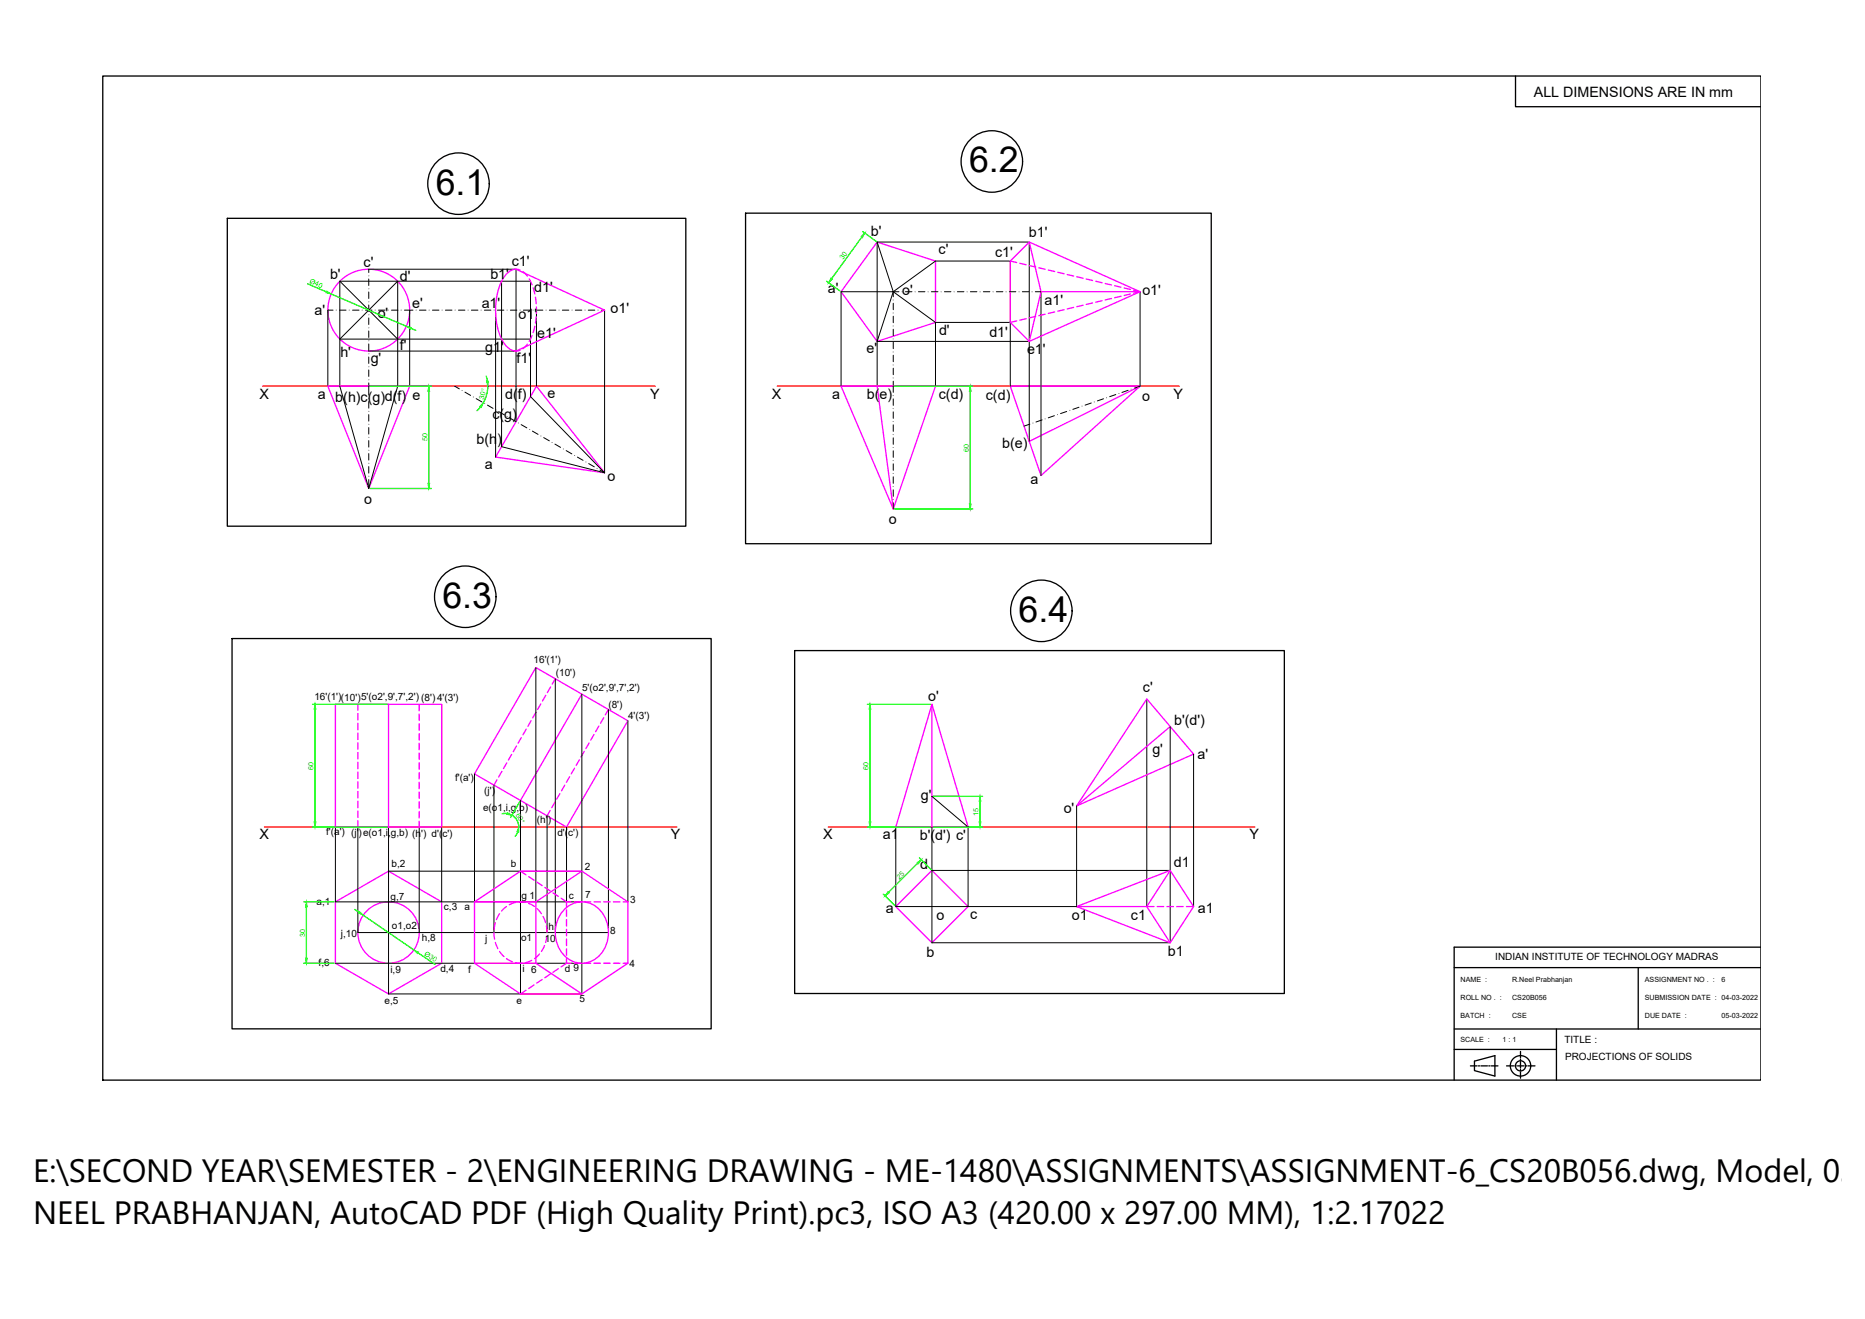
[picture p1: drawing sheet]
<svg xmlns="http://www.w3.org/2000/svg" width="420mm" height="297mm" viewBox="0 0 420 297" stroke-linecap="round" stroke-linejoin="round" font-family="sans-serif">
<!-- layer: 0 -->
<path d="M59.1 87h88.5M175.1 87h90.5M59.6 186.3h92.9M186.6 186.3h96.1" fill="none" stroke="#f00" stroke-width=".3"/>
<g fill="none" stroke="#f0f" stroke-width=".3">
<path d="M197.6 54.5l13.2 4.3v13.8l-13.2 4.3-8.1-11.2zM227.6 58.8l1.5 .3M229.8 59.3l1.4 .3M231.9 54.5l2.6 11.2-2.6 11.2-4.3-4.3v-13.8zM231.9 54.5l24.9 11.2-24.9 11.2M231.9 59.8l1.4 .3M116.3 60.6l.9 .2M116.3 60.6l19.9 9.2-19.9 9.3M116.3 60.6a4.4 4.4 0 0 0-3.5 3.2 15.7 15.7 0 0 0 1 13.8 3.3 3.3 0 0 0 2.5 1.5M117.1 78.9l-.8 .2M117.8 61.2l1 1M118.8 77.5l-1 1"/>
<path d="M119.2 62.8l.7 1.3M119.9 75.6l-.7 1.3M120.1 64.8l.4 1.4M120.5 73.5l-.4 1.4M120.6 66.9l.2 1.5M120.8 71.3l-.2 1.5M120.8 69.1v1.5M229.1 72.3l-1.5 .3M231.2 71.8l-1.4 .3M233.3 71.3l-1.4 .3M234 60.3l1.5 .3M234.5 65.7h22.3"/>
<path d="M235.5 70.8l-1.5 .3M236.2 60.8l1.4 .3M237.6 70.2l-1.4 .4M238.3 61.3l1.4 .4M239.7 69.7l-1.4 .4M240.4 61.8l1.5 .4M241.9 69.2l-1.5 .4M242.6 62.3l1.4 .4M244 68.7l-1.4 .4M244.7 62.8l1.4 .4M246.1 68.2l-1.4 .4M246.9 63.3l1.4 .4"/>
<path d="M248.3 67.7l-1.4 .4M249 63.8l1.4 .4M250.4 67.2l-1.4 .3M251.1 64.3l1.4 .4M252.5 66.7l-1.4 .4M253.3 64.9l1.4 .3M254.7 66.2l-1.4 .3M255.4 65.4l1.4 .3M256.8 65.7l-1.4 .3M73.9 87h18.4l-9.2 23zM120.9 87l15.3 19.5-24.5-3.6zM197.6 87l3.6 27.6-11.7-27.6h21.3l-9.6 27.6"/>
<path d="M256.8 87h-29.2l6.9 20.1 22.3-20.1-24.9 12.4M75.6 158.6h23.9v27.7h-23.9zM80.6 158.8v1.2M87.5 158.6v27.7M94.4 158.8v1.3M120.7 150.3l20.8 12-13.9 24-20.7-12zM121.8 158.5l-.7 1.3M122.9 156.6l-.7 1.3M124 154.7l-.7 1.3M125.1 152.9l-.7 1.2M131.1 156.3l-13.8 24M137.1 159.8l-.7 1.2"/>
<path d="M209.9 158.6l8.2 27.7h-16.3zM209.9 158.6v27.7M258.4 157.4l10.5 12.4-26.4 11.7zM80.6 160.7v1.5M80.6 162.9v1.4M80.6 165.1v1.4M80.6 167.3v1.4M80.6 169.5v1.4M80.6 171.7v1.4M80.6 173.8v1.5M80.6 176.1v1.4M80.6 178.2v1.5"/>
<path d="M94.4 160.8v1.5M94.4 163v1.5M94.4 165.2v1.5M94.4 167.4v1.4M94.4 169.6v1.4M94.4 171.8v1.4M94.4 174v1.4M94.4 176.2v1.4M94.4 178.4v1.4M112 175.6l-.7 1.2M113.1 173.7l-.8 1.3M114.2 171.8l-.8 1.3"/>
<path d="M115.3 169.9l-.8 1.3M116.4 168l-.8 1.3M117.5 166.1l-.8 1.3M118.6 164.2l-.8 1.3M119.7 162.3l-.8 1.3M120.7 160.4l-.7 1.3M126.1 178.7l-.7 1.3M127.2 176.8l-.7 1.3M128.3 174.9l-.7 1.3M129.4 173l-.7 1.3M130.5 171.1l-.7 1.3M131.6 169.2l-.7 1.3"/>
<path d="M132.7 167.3l-.7 1.3M133.8 165.4l-.7 1.3M134.9 163.5l-.7 1.3M136 161.6l-.7 1.3M263.6 163.6l-21.1 17.9M80.6 180.4v1.5M80.6 182.6v1.5M80.6 184.8v1.2M94.4 180.5v1.5M94.4 182.7v1.5M94.4 184.9v1.4M117.3 196.2h13.8l10.4 6.9"/>
<path d="M118.5 197l-1.2-.8-10.4 6.9M119.1 197.4l1.2 .8M120.9 198.6l1.2 .8M122.8 199.9l1.2 .8M123.9 182.5l-.7 1.2M125 180.6l-.7 1.3M131.1 196.2l-10.4 6.9M209.9 196l8.2 8.2-8.2 8.1-8.1-8.1zM263.6 196l-5.2 8.2 5.2 8.1M75.6 203.1l11.9-6.9 12 6.9v13.8l-12 6.9-11.9-6.9zM106.9 203.1v13.8l10.4 6.9 1.2-.8M106.9 203.1h13.8"/>
<path d="M106.9 216.9h13.8M111.3 210l.1 1.5M111.6 212.2l.6 1.4M111.6 207.8l-.3 1.5M112.5 205.8l-.7 1.3M112.6 214.3l.9 1.1M114.1 204.1l-1.1 1.1M114.1 215.9l1.3 .7M116.1 203.2l-1.4 .6M116.1 216.8l1.5 .1M116.9 203.1l1.5 .1M119.1 203.4l1.3 .7"/>
<path d="M119.8 216.3l-1.4 .5M120.7 216.9l10.4 6.9 10.4-6.9M120.7 203.1v13.8M121 204.6l1 1.2M121.5 214.9l-1.1 1M122.4 206.4l.5 1.4M122.7 212.9l-.7 1.4M123.1 208.5l.1 1.5M123.2 210.8l-.3 1.4M124 219.4l-1.2 .8M124.6 201.1l1.2 .8M125.8 218.2l-1.2 .8"/>
<path d="M126.4 202.3l1.2 .8M127.2 204.8a5.6 5.6 0 0 1 9.3 2.3 7.2 7.2 0 0 1-3.7 9.5 6.1 6.1 0 0 1-7.6-5.6 7.6 7.6 0 0 1 2-6.2zM127.6 216.9l-1.2 .8M127.6 203.1v1.1M127.6 204.9v1.5M127.6 207.1v1.5M127.6 209.3v1.4M127.6 211.5v1.4M127.6 213.7v1.4M127.6 215.9v1M127.6 203.1h1.1M127.6 216.9h1.1"/>
<path d="M129.4 203.1h1.5M129.4 216.9h1.5M131.6 203.1h1.5M131.6 216.9h1.5M133.8 203.1h1.5M133.8 216.9h1.5M136 203.1h1.5M136 216.9h1.5M138.2 203.1h1.5M138.2 216.9h1.5M140.4 203.1h1.1M140.4 216.9h1.1"/>
<path d="M141.5 203.1v13.8M242.5 204.2l21.1-8.2 5.3 8.2-5.3 8.1zM242.5 204.2h17.5M260.7 204.2h1.5M262.9 204.2h1.5M265.1 204.2h1.5M267.3 204.2h1.6M117.3 223.8h13.8M120.3 221.8l-1.2 .8M122.1 220.6l-1.2 .8"/>
<circle cx="83.1" cy="69.8" r="9.2"/>
<circle cx="87.5" cy="210" r="6.9"/>
</g>
<g fill="none" stroke="#000" stroke-width=".23">
<path d="M197.6 54.5l3.6 11.2h-11.7v21.3M197.6 54.5h34.3v44.9M197.6 54.5v32.5M75 69.8h-1.1v17.2M76.5 69.8h1.5M76.6 63.3v23.7l6.5 23 6.5-23v-23.7l-13 13.1h42.9M76.6 63.3h42.9v26l16.7 17.2-23.2-5.9v-37.3M76.6 63.3l13 13.1M79.4 69.8h1.5M82.3 69.8h1.5M83.1 61.4v-.8h33.2v34.4M83.1 62.8v1.5"/>
<path d="M83.1 65.8v1.4M83.1 68.7v1.4M83.1 71.6v1.5M83.1 74.5v1.5M83.1 77.5v1.4M83.1 79.1h33.2M85.3 69.8h1.4M88.2 69.8h1.5M91.1 69.8h1.9M92.3 69.8v17.2M94.5 69.8h1.5M97.4 69.8h1.5"/>
<path d="M100.3 69.8h1.5M103.3 69.8h1.4M106.2 69.8h1.5M109.1 69.8h1.5M111.7 69.8v33.1M112.1 69.8h1.4M115 69.8h1.4M117.9 69.8h1.5M120.8 69.8h1.5M120.9 69.8v17.2M123.8 69.8h1.4M126.7 69.8h1.5"/>
<path d="M129.6 69.8h1.5M132.5 69.8h1.5M135.5 69.8h.7v36.7l-1-.6M201.2 65.7l9.6 6.9M201.2 65.7v1.1M201.2 68.3v1.5M201.2 71.2v1.5M201.2 74.1v1.5M201.2 77.1v1.4M201.2 80v1.5M201.2 65.7h1.3M204 65.7h1.5"/>
<path d="M206.9 65.7h1.5M209.8 65.7h1.5M210.8 72.6v14.4M210.8 72.6h16.8M212.8 65.7h1.4M215.7 65.7h1.5M218.6 65.7h1.5M221.5 65.7h1.5M224.5 65.7h1.4M227.4 65.7h1.5M230.3 65.7h1.5M231.9 76.9h-34.3l3.6-11.2 9.6-6.9h16.8v28.2"/>
<path d="M233.2 65.7h1.3v41.4M256.8 65.7v21.3l-1.3 .4M83.1 80.4v1.4M83.1 83.3v1.5M83.1 86.2v2.8M83.1 90.4v1.5M83.1 93.4v1.4M83.1 96.3v1.5M83.1 99.2v1.5M102.4 87l1.1 .6M104.8 88.3l1.2 .7M107.3 89.8l1.2 .7"/>
<path d="M109.8 91.2l1.3 .8M112.3 92.7l1.3 .7M114.9 94.2l1.2 .7M117.4 95.6l1.3 .8M119.9 97.1l1.3 .7M122.5 98.5l1.3 .8M201.2 82.9v1.5M201.2 85.8v2.6M201.2 89.8v1.5M201.2 92.7v1.5M201.2 95.7v1.4M201.2 98.6v1.5"/>
<path d="M232 95.5l-1.3 .5M234.8 94.6l-1.4 .4M237.5 93.6l-1.3 .5M240.3 92.7l-1.4 .4M243.1 91.7l-1.4 .5M245.8 90.8l-1.3 .4M248.6 89.8l-1.4 .5M251.4 88.9l-1.4 .4M254.1 87.9l-1.3 .5M83.1 102.1v1.5M83.1 105.1v1.4M83.1 108v2"/>
<path d="M125 100l1.3 .7M127.6 101.5l1.2 .7M130.1 102.9l1.3 .8M132.6 104.4l1.3 .7M201.2 101.5v1.5M201.2 104.5v1.4M201.2 107.4v1.4M201.2 110.3v1.5M201.2 113.2v1.4M75.6 158.6v44.5h55.5M80.6 158.6v.2M94.4 158.6v.2"/>
<path d="M99.5 158.6v44.5M120.7 150.3v52.8M125.1 152.9v57.1M131.1 156.3v67.5h-43.6v-37.5M137.1 159.8v50.2h-56.5v-24M258.4 157.4v46.8M106.9 174.3v42.6M111.3 176.8v33.2M141.5 162.3v40.8M216.1 179.3h-6.2l8.2 7v17.9M263.6 163.6v48.7h-53.7v-26M268.9 169.8v34.4"/>
<path d="M87.5 196.2h43.6M94.4 186.3v23.7M117.3 180.3v43.5M123.2 183.7v26.3M127.6 186.3v16.8M209.9 196h53.7M242.5 181.5v22.7h-40.7v-17.9M75.6 216.9h55.5"/>
</g>
<g fill="#000" stroke="#000" stroke-width=".23">
<circle cx="78.7" cy="69.8" r=".02"/>
<circle cx="83.1" cy="79.7" r=".02"/>
<circle cx="83.1" cy="70.9" r=".02"/>
<circle cx="84.5" cy="69.8" r=".02"/>
<circle cx="90.4" cy="69.8" r=".02"/>
<circle cx="93.8" cy="69.8" r=".02"/>
<circle cx="99.6" cy="69.8" r=".02"/>
<circle cx="108.4" cy="69.8" r=".02"/>
<circle cx="111.3" cy="69.8" r=".02"/>
<circle cx="114.3" cy="69.8" r=".02"/>
<circle cx="123" cy="69.8" r=".02"/>
<circle cx="128.9" cy="69.8" r=".02"/>
<circle cx="131.8" cy="69.8" r=".02"/>
<circle cx="134.7" cy="69.8" r=".02"/>
<circle cx="201.2" cy="73.4" r=".02"/>
<circle cx="201.2" cy="70.5" r=".02"/>
<circle cx="201.2" cy="79.3" r=".02"/>
<circle cx="203.3" cy="65.7" r=".02"/>
<circle cx="206.2" cy="65.7" r=".02"/>
<circle cx="209.1" cy="65.7" r=".02"/>
<circle cx="220.8" cy="65.7" r=".02"/>
<circle cx="226.7" cy="65.7" r=".02"/>
<circle cx="232.5" cy="65.7" r=".02"/>
<circle cx="83.1" cy="82.6" r=".02"/>
<circle cx="83.1" cy="85.5" r=".02"/>
<circle cx="83.1" cy="89.7" r=".02"/>
<circle cx="83.1" cy="92.6" r=".02"/>
<circle cx="104.1" cy="87.9" r=".02"/>
<circle cx="106.6" cy="89.4" r=".02"/>
<circle cx="109.2" cy="90.9" r=".02"/>
<circle cx="114.3" cy="93.8" r=".02"/>
<circle cx="121.9" cy="98.2" r=".02"/>
<circle cx="124.4" cy="99.6" r=".02"/>
<circle cx="201.2" cy="94.9" r=".02"/>
<circle cx="201.2" cy="97.9" r=".02"/>
<circle cx="201.2" cy="85.1" r=".02"/>
<circle cx="201.2" cy="89.1" r=".02"/>
<circle cx="232.7" cy="95.3" r=".02"/>
<circle cx="238.2" cy="93.4" r=".02"/>
<circle cx="249.3" cy="89.6" r=".02"/>
<circle cx="252.1" cy="88.6" r=".02"/>
<circle cx="254.8" cy="87.7" r=".02"/>
<circle cx="83.1" cy="104.3" r=".02"/>
<circle cx="126.9" cy="101.1" r=".02"/>
<circle cx="134.5" cy="105.5" r=".02"/>
<circle cx="201.2" cy="106.6" r=".02"/>
<circle cx="201.2" cy="100.8" r=".02"/>
</g>
<g fill="none" stroke="#0f0" stroke-width=".3">
<path d="M194.1 53.4l-6.7 9.3M194.3 52.1l3.1 2.2M69.3 63.9l4.3 1.9M74.6 66.2l16.9 7.3M92.6 73.9l1.1 .5M186.2 63.3l3 2.2M83.4 87h13.8M96.6 88.1v20.8M108.2 91.6l-.7 .9M109.5 84.7l.3 1.1M109.9 87l-.3 1.9-.7 1.8M201.5 87h17.6"/>
<path d="M218.6 88.1v25.4M83.4 110h13.8M201.5 114.6h17.6M70.4 158.6h16.8M71 159.8v25.3M195.4 158.6h14.3M196 159.8v25.3M210.2 179.3h11.2M70.4 186.3h16.8M114.3 183.2l-1.2 .1M115.3 183.6a3.1 3.1 0 0 1 1.6 2.6M116.7 187.4l-.7 .9"/>
<path d="M117.1 180.5l-2.1 3.6M195.4 186.3h14.3M206.7 194.4l-6.5 6.5M207.1 193.2l2.6 2.6M210.2 186.3h11.2M220.8 180.5v4.6M68.4 203.1h6.9M68.4 216.9h6.9M69 204.3v11.5M79.9 204.8l1 .7M81.8 206.1l11.4 7.8M94.2 214.6l3.8 2.6"/>
<path d="M199 201.4l2.6 2.6"/>
</g>
<g fill="#0f0" stroke="#0f0" stroke-width=".23">
<path d="M91.5 73.5l1.2 .3-.2 .3z"/>
<path d="M73.6 65.6l1 .6-1.1-.3z"/>
<path d="M96.4 108.9h.4l-.2 1.1z"/>
<path d="M96.6 87l.2 1.1h-.4z"/>
<path d="M108.9 90.7l-.5 1.1-.3-.3z"/>
<path d="M109.6 85.8h.4l-.1 1.2z"/>
<path d="M194 53.3l.8-.8-.5 1z"/>
<path d="M187.2 62.6l.3 .3-.8 .8z"/>
<path d="M218.4 113.5h.4l-.2 1.1z"/>
<path d="M218.6 87l.2 1.1h-.4z"/>
<path d="M71 158.6l.2 1.2h-.4z"/>
<path d="M70.8 185.1h.4l-.2 1.2z"/>
<path d="M69 203.1l.2 1.2h-.4z"/>
<path d="M68.8 215.8h.4l-.2 1.1z"/>
<path d="M81 205.3l.8 .8-1-.5z"/>
<path d="M93.2 213.9l1.1 .5-.2 .3z"/>
<path d="M116.9 186.3l-.1 1.1-.3-.1z"/>
<path d="M114.3 183l1 .6-1.1-.2z"/>
<path d="M220.6 185.1h.4l-.2 1.2z"/>
<path d="M220.8 179.3l.2 1.2h-.4z"/>
<path d="M196 158.6l.2 1.2h-.4z"/>
<path d="M195.8 185.1h.4l-.2 1.2z"/>
<path d="M206.6 194.3l.9-.7-.6 1z"/>
<path d="M200.1 200.8l.2 .3-.9 .7z"/>
</g>
<g fill="none" stroke="#000" stroke-width=".3">
<path d="M23.2 17.1h373.5v226.1h-373.5zM341.4 17.1v6.9h55.3M51.2 49.2h103.3v69.3h-103.3zM168 48h104.9v74.4h-104.9zM52.3 143.8h107.9v87.9h-107.9zM179 146.5h110.3v77.2h-110.3zM327.6 217.9h69.1M369.1 217.9v13.8M396.7 213.3h-69.1v29.9M327.6 231.7h69.1M327.6 236.3h23M332.2 239l4.6-1.3v4.6l-4.6-1.2z"/>
<path d="M342.5 236.8v1.4M342.5 238.5v.3M342.5 239.1v1.4M350.6 231.7v11.5M331.3 240h1.5M333.1 240h.2M333.6 240h1.5M335.4 240h.3M336 240h1.5M339.4 240h1.6M341.3 240h.3M341.9 240h1.4"/>
<path d="M342.5 240.8v.3M342.5 241.4v1.4M343.6 240h.3M344.2 240h1.6"/>
<circle cx="223.4" cy="36.4" r="6.9"/>
<circle cx="103.3" cy="41.4" r="6.9"/>
<circle cx="104.8" cy="134.4" r="6.9"/>
<circle cx="234.6" cy="137.6" r="6.9"/>
<circle cx="342.6" cy="240" r="2.3"/>
<circle cx="342.6" cy="240" r="1.15"/>
</g>
<g font-size="8">
<text x="218.3" y="38.8">6.2</text>
<text x="98.2" y="43.8">6.1</text>
<text x="99.7" y="136.8">6.3</text>
<text x="229.5" y="140">6.4</text>
</g>
<g font-size="7.3">
<text x="7.5" y="266.1">E:\SECOND YEAR\SEMESTER - 2\ENGINEERING DRAWING - ME-1480\ASSIGNMENTS\ASSIGNMENT-6_CS20B056.dwg, Model, 03-</text>
<text x="7.5" y="275.7">NEEL PRABHANJAN, AutoCAD PDF (High Quality Print).pc3, ISO A3 (420.00 x 297.00 MM), 1:2.17022</text>
</g>
<g font-size="3.2">
<text x="345.6" y="21.9">ALL DIMENSIONS ARE IN mm</text>
<text x="196.2" y="53.2">b'</text>
<text x="231.8" y="53.5">b1'</text>
<text x="115.3" y="59.8">c1'</text>
<text x="211.4" y="57.2">c'</text>
<text x="224.2" y="58">c1'</text>
<text x="74.4" y="62.8">b'</text>
<text x="81.9" y="60">c'</text>
<text x="90.1" y="63.2">d'</text>
<text x="110.5" y="62.8">b1'</text>
<text x="120.4" y="65.7">d1'</text>
<text x="70.9" y="70.9">a'</text>
<text x="85.1" y="71.6">o'</text>
<text x="92.8" y="69.3">e'</text>
<text x="108.5" y="69.4">a1'</text>
<text x="116.8" y="71.8">o1'</text>
<text x="137.5" y="70.5">o1'</text>
<text x="186.5" y="66.1">a'</text>
<text x="203.3" y="66.5">o'</text>
<text x="235.3" y="68.7">a1'</text>
<text x="257.4" y="66.5">o1'</text>
<text x="121" y="76">e1'</text>
<text x="211.5" y="75.6">d'</text>
<text x="222.9" y="75.9">d1'</text>
<text x="76.7" y="80.5">h'</text>
<text x="83.5" y="81.7">g'</text>
<text x="90.1" y="78.8">f'</text>
<text x="109.3" y="79.2">g1'</text>
<text x="116.4" y="81.8">f1'</text>
<text x="195.2" y="79.6">e'</text>
<text x="231.4" y="79.6">e1'</text>
<text x="58.5" y="89.8">X</text>
<text x="71.6" y="89.9">a b(h)c(g)d(f) e</text>
<text x="113.8" y="89.8">d(f)</text>
<text x="123.4" y="89.7">e</text>
<text x="146.5" y="89.8">Y</text>
<text x="173.9" y="89.8">X</text>
<text x="187.5" y="89.9">a</text>
<text x="195.3" y="89.8">b(e)</text>
<text x="211.5" y="90">c(d)</text>
<text x="264.4" y="89.8">Y</text>
<text x="110.9" y="94.3">c(g)</text>
<text x="222.1" y="90.2">c(d)</text>
<text x="257.3" y="90.2">o</text>
<text x="107.3" y="100">b(h)</text>
<text x="225.8" y="100.8">b(e)</text>
<text x="109.2" y="105.6">a</text>
<text x="82" y="113.6">o</text>
<text x="136.9" y="108.2">o</text>
<text x="232.1" y="108.9">a</text>
<text x="200.2" y="118.1">o</text>
<text x="257.5" y="155.9">c'</text>
<text x="209.1" y="157.8">o'</text>
<text x="264.5" y="163.2">b'(d')</text>
<text x="259.6" y="169.7">g'</text>
<text x="269.8" y="170.9">a'</text>
<text x="207.5" y="180.1">g'</text>
<text x="239.6" y="183.1">o'</text>
<text x="58.4" y="189">X</text>
<text x="151.1" y="189">Y</text>
<text x="185.4" y="189">X</text>
<text x="198.9" y="189">a1</text>
<text x="207.2" y="189.3">b'(d') c'</text>
<text x="281.5" y="189">Y</text>
<text x="207.3" y="195.7">d</text>
<text x="264.5" y="195.3">d1</text>
<text x="199.6" y="205.5">a</text>
<text x="210.9" y="207.1">o</text>
<text x="218.6" y="206.9">c</text>
<text x="241.4" y="207.2">o1</text>
<text x="254.8" y="207.2">c1</text>
<text x="269.9" y="205.6">a1</text>
<text x="208.7" y="215.5">b</text>
<text x="263.1" y="215.3">b1</text>
</g>
<g font-size="2.3">
<text x="120.2" y="149.3">16'(1')</text>
<text x="125.2" y="152.3">(10')</text>
<text x="131.1" y="155.7">5'(o2',9',7',2')</text>
<text x="70.8" y="157.8">16'(1')(10')5'(o2',9',7',2') (8')4'(3')</text>
<text x="137.1" y="159.4">(8')</text>
<text x="141.5" y="161.8">4'(3')</text>
<text x="102.5" y="176">f'(a')</text>
<text x="109.1" y="178.8">(j')</text>
<text x="108.8" y="182.7">e(o1,i,g,b)</text>
<text x="121" y="185.4">(h')</text>
<text x="73.5" y="188.1">f'(a') (j')e(o1,i,g,b) (h') d'(c')</text>
<text x="125.6" y="188.2">d'(c')</text>
<text x="88.2" y="195.2">b,2</text>
<text x="115.1" y="195.2">b</text>
<text x="131.8" y="195.9">2</text>
<text x="71.3" y="203.8">a,1</text>
<text x="88" y="202.6">g,7</text>
<text x="117.5" y="202.5">g 1</text>
<text x="128.2" y="202.4">c</text>
<text x="131.8" y="202.3">7</text>
<text x="142" y="203.4">3</text>
<text x="88.3" y="209.1">o1,o2</text>
<text x="100" y="204.9">c,3</text>
<text x="104.7" y="205">a</text>
<text x="123.6" y="209.5">h</text>
<text x="76.8" y="211">j,10</text>
<text x="95.1" y="212">h,8</text>
<text x="109.3" y="212.1">j</text>
<text x="117.4" y="211.9">o1</text>
<text x="122.7" y="212.1">10</text>
<text x="137.5" y="210.3">8</text>
<text x="71.8" y="217.4">f,6</text>
<text x="87.9" y="219">i,9</text>
<text x="99.2" y="218.8">d,4</text>
<text x="105.4" y="219">f</text>
<text x="117.7" y="219">i 6</text>
<text x="127.3" y="219">d 9</text>
<text x="141.8" y="217.8">4</text>
<text x="336.9" y="216.2">INDIAN INSTITUTE OF TECHNOLOGY MADRAS</text>
<text x="86.6" y="226">e,5</text>
<text x="116.3" y="226.1">e</text>
<text x="130.5" y="225.7">5</text>
<text x="352.4" y="234.8">TITLE :</text>
<text x="352.6" y="238.8">PROJECTIONS OF SOLIDS</text>
</g>
<g font-size="1.6" fill="#0f0">
<text x="190" y="58.6" transform="rotate(-54 190 58.6)">30</text>
<text x="69.6" y="63.7" transform="rotate(23 69.6 63.7)">Ø40</text>
<text x="109" y="90" transform="rotate(-75 109 90)">30°</text>
<text x="96.3" y="99.4" transform="rotate(-90 96.3 99.4)">50</text>
<text x="218.3" y="101.7" transform="rotate(-90 218.3 101.7)">60</text>
<text x="70.7" y="173.3" transform="rotate(-90 70.7 173.3)">60</text>
<text x="195.7" y="173.3" transform="rotate(-90 195.7 173.3)">60</text>
<text x="116.1" y="183.5" transform="rotate(60 116.1 183.5)">60°</text>
<text x="220.5" y="183.7" transform="rotate(-90 220.5 183.7)">15</text>
<text x="202.6" y="198.1" transform="rotate(-45 202.6 198.1)">25</text>
<text x="68.7" y="210.9" transform="rotate(-90 68.7 210.9)">30</text>
<text x="95.5" y="215.1" transform="rotate(34 95.5 215.1)">Ø30</text>
</g>
<g font-size="1.6">
<text x="329" y="221.2">NAME :</text>
<text x="340.7" y="221.2">R.Neel Prabhanjan</text>
<text x="370.6" y="221.2">ASSIGNMENT NO . :</text>
<text x="387.8" y="221.2">6</text>
<text x="329" y="225.3">ROLL NO . :</text>
<text x="340.7" y="225.3">CS20B056</text>
<text x="370.6" y="225.3">SUBMISSION DATE : 04-03-2022</text>
<text x="329" y="229.2">BATCH :</text>
<text x="340.7" y="229.2">CSE</text>
<text x="370.6" y="229.2">DUE DATE :</text>
<text x="387.8" y="229.2">05-03-2022</text>
<text x="329" y="234.6">SCALE :</text>
<text x="338.5" y="234.6">1 : 1</text>
</g>
</svg>
